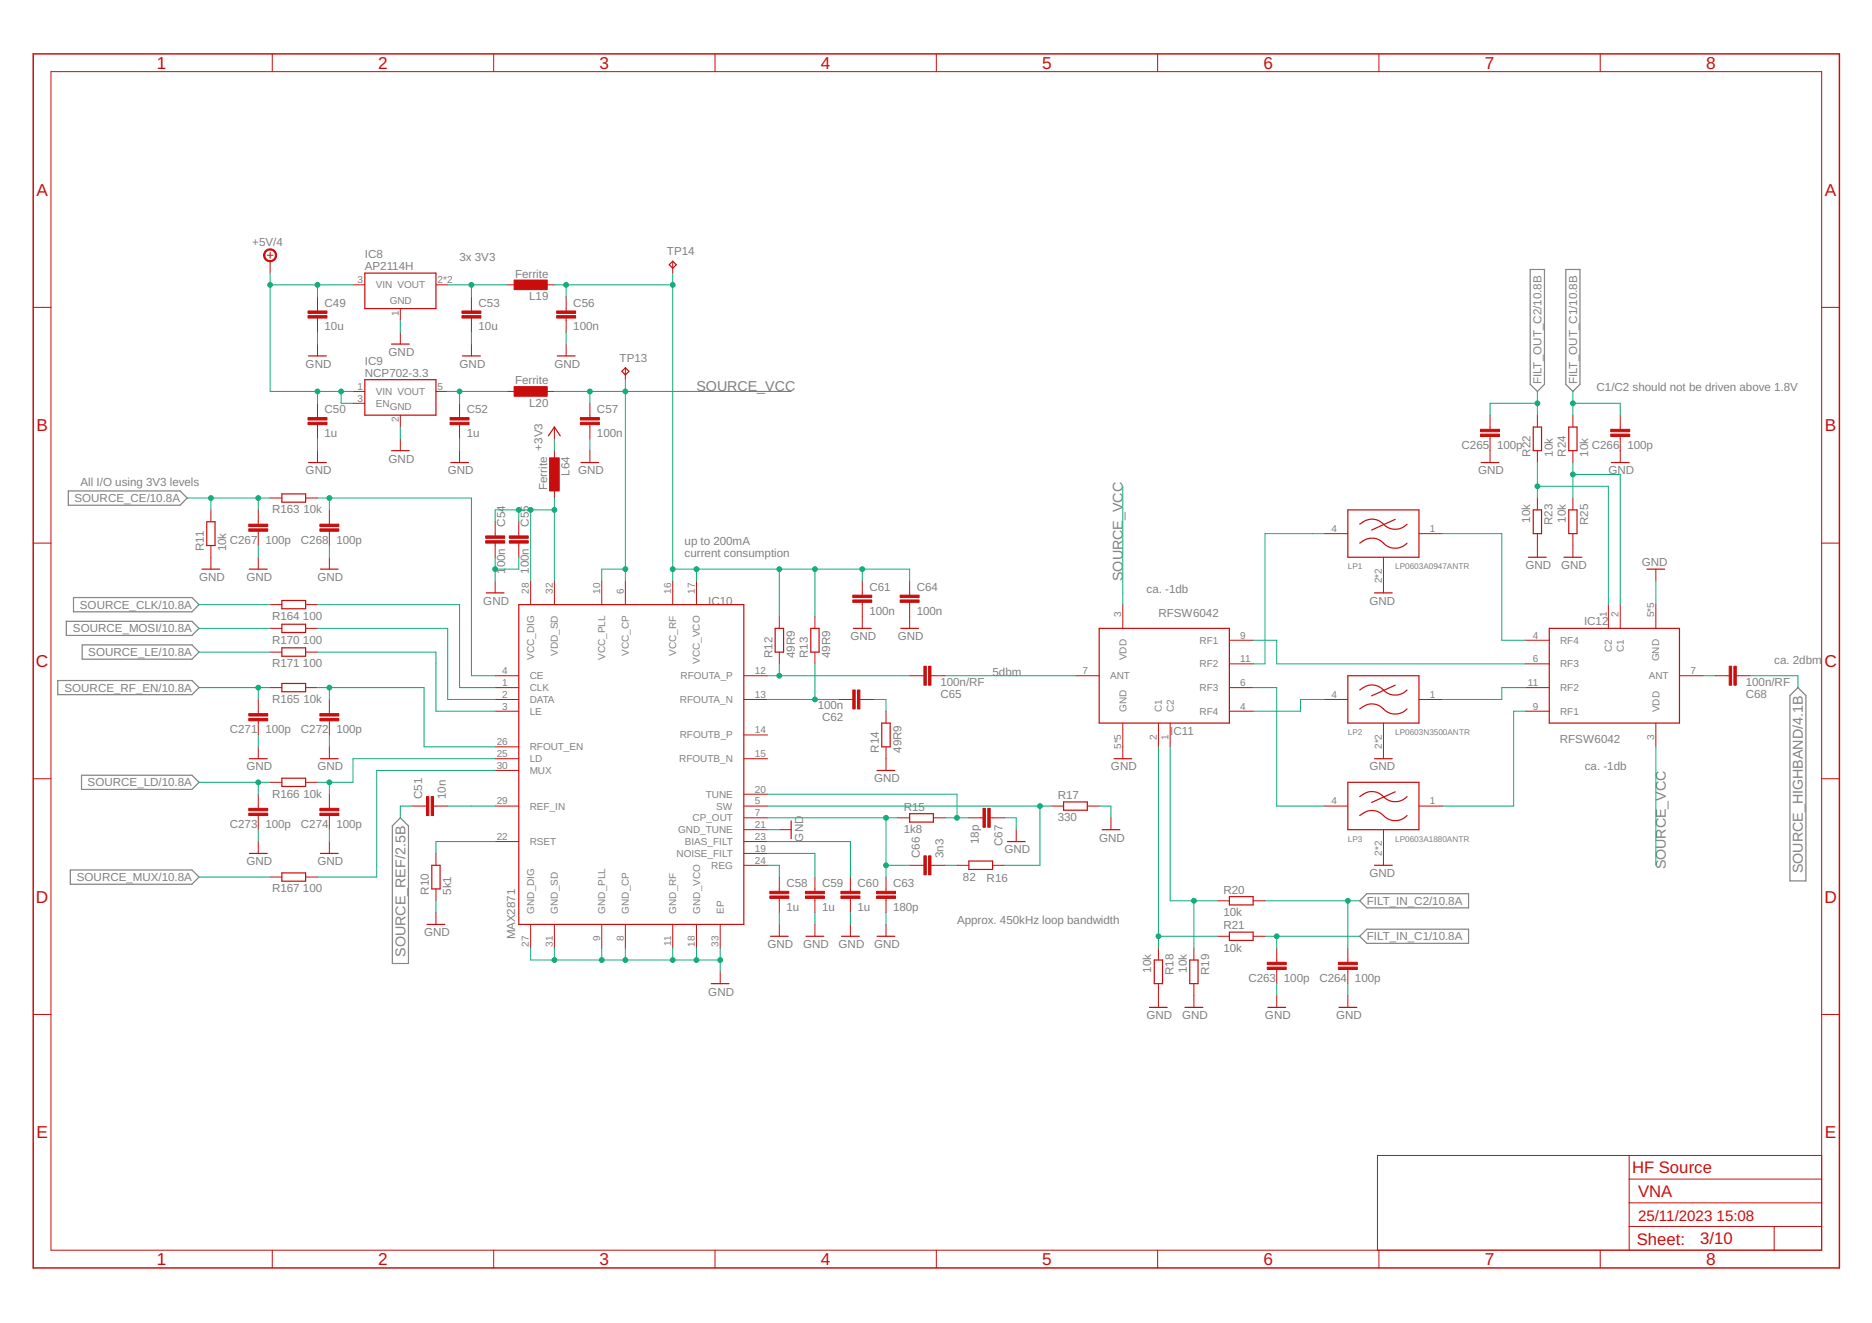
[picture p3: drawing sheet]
<svg xmlns="http://www.w3.org/2000/svg" width="297mm" height="210mm" viewBox="0 0 297 210" stroke-linecap="round" stroke-linejoin="round" font-family="sans-serif">
<g fill="none" stroke="#808080" stroke-width=".19">
<path d="M242.8 42.8h2.3v18.2l-1.2 1.1-1.1-1.1zM248.5 42.8h2.2v18.2l-1.1 1.1-1.1-1.1zM10.8 77.9h17.8l1.1 1.1-1.1 1.2h-17.8zM10.5 98.6h20l1.1 1.1-1.1 1.1h-20zM11.7 94.8h18.8l1.1 1.1-1.1 1.2h-18.8zM9.2 108h21.3l1.1 1.1-1.1 1.1h-21.3zM13 102.3h17.5l1.1 1.2-1.1 1.1h-17.5zM285.3 109.1l1.3 1.3v29.4h-2.6v-29.4zM11.2 138h19.3l1.1 1.1-1.1 1.2h-19.3zM12.9 123h17.6l1.1 1.1-1.1 1.1h-17.6zM63.5 129.8l1.3 1.2v21.9h-2.5v-21.9zM215.8 142.9l1.1-1.1h16.1v2.2h-16.1z"/>
<path d="M215.8 148.5l1.1-1.1h16.1v2.3h-16.1z"/>
</g>
<g fill="none" stroke="#c90d0c" stroke-width=".16">
<path d="M8.1 11.4h281v187h-281zM43.2 8.6v2.8M78.3 8.6v2.8M113.5 8.6v2.8M148.6 8.6v2.8M183.7 8.6v2.8M218.8 8.6v2.8M253.9 8.6v2.8M5.3 48.8h2.8M42.4 40.5h.9M42.9 40v1M42.9 41.4v1.9"/>
<path d="M50.4 47.1v2.2M50.4 50.5v2.2M50.4 54.6v1.9M56 45.2h1.9M63.5 49v1.8M63.5 52.7v1.9M69.2 45.2h1.8M74.8 47.1v2.2M74.8 50.5v2.2M74.8 54.6v1.9M80.4 45.2h1.9M86.1 45.2h1.9"/>
<path d="M89.8 47.1v2.2M89.8 50.5v2.2M89.8 54.6v1.9M99.2 58.4v1.8M106.7 41.4v1.9M289.1 48.8h2.8M42.9 79h1.8M48.5 79h1.9M50.4 64v2.3M50.4 67.4v2.2M50.4 71.5v1.9M56 64h1.9"/>
<path d="M56 62.1h1.9M63.5 65.9v1.9M63.5 69.6v1.9M69.2 62.1h1.8M72.9 64v2.3M72.9 67.4v2.2M72.9 71.5v1.9M80.4 62.1h1.9M86.1 62.1h1.9M88 67.8v1.8M88 71.5v1.9M88 77.2v1.8"/>
<path d="M93.6 64v2.3M93.6 67.4v2.2M93.6 71.5v1.9M236.4 65.9v2.2M236.4 69.3v4.1M243.9 65.9v1.9M243.9 71.5v1.9M243.9 79v1.9M249.6 65.9v1.9M249.6 71.5v1.9M249.6 79v1.9M257.1 65.9v2.2"/>
<path d="M257.1 69.3v4.1M5.3 86.2h2.8M33.5 80.9v1.9M33.5 86.6v3.7M41 80.9v2.3M41 84.3v2.3M41 88.4v1.9M42.9 95.9h1.8M42.9 99.7h1.8M48.5 95.9h1.9M48.5 99.7h1.9M52.3 80.9v2.3"/>
<path d="M52.3 84.3v2.3M52.3 88.4v1.9M78.6 82.8v2.2M78.6 86.2v2.2M78.6 92.2v1.9M82.3 82.8v2.2M82.3 86.2v2.2M84.2 92.2v3.7M88 92.2v3.7M95.5 92.2v3.7M99.2 92.2v3.7M106.7 92.2v3.7"/>
<path d="M110.5 92.2v3.7M123.7 97.8v1.9M129.3 97.8v1.9M136.8 92.2v2.2M136.8 95.6v4.1M144.3 92.2v2.2M144.3 95.6v4.1M178.2 95.9v3.8M210.1 84.7h3.8M219.5 88.4v5.7M225.1 84.7h3.8M243.9 84.7v3.7"/>
<path d="M249.6 84.7v3.7M255.2 95.9v3.8M257.1 95.9v3.8M262.7 90.3v1.9M262.7 95.9v3.8M289.1 86.2h2.8M41 111v2.2M41 114.3v2.3M41 118.5v1.9M42.9 109.1h1.8M42.9 103.5h1.8M48.5 109.1h1.9"/>
<path d="M48.5 103.5h1.9M52.3 111v2.2M52.3 114.3v2.3M52.3 118.5v1.9M78.6 107.2h3.7M78.6 109.1h3.7M78.6 111h3.7M78.6 112.8h3.7M78.6 118.5h3.7M118 107.2h3.8M118 111h3.8M118 116.6h3.8"/>
<path d="M123.7 103.5v1.8M129.3 103.5v1.8M133.1 111h2.2M136.4 111h2.3M140.6 112.8v1.9M140.6 118.5v3.7M144.3 107.2h2.3M147.7 107.2h2.3M170.6 107.2h3.8M178.2 114.7v5.7M183.8 114.7v3.8M185.7 114.7v3.8"/>
<path d="M195.1 109.1h3.7M195.1 112.8h3.7M195.1 101.6h3.7M195.1 105.3h3.7M210.1 111h3.8M219.5 114.7v5.7M225.1 111h3.8M242.1 109.1h3.7M242.1 112.8h3.7M242.1 101.6h3.7M242.1 105.3h3.7M262.7 114.7v3.8"/>
<path d="M266.5 107.2h3.8M272.1 107.2h2.3M275.5 107.2h2.3M5.3 123.5h2.8M41 126v2.2M41 129.4v2.2M41 133.5v1.9M42.9 124.1h1.8M42.9 139.1h1.8M48.5 124.1h1.9M48.5 139.1h1.9M52.3 126v2.2"/>
<path d="M52.3 129.4v2.2M52.3 133.5v1.9M65.4 127.9h2.3M68.8 127.9h2.2M69.2 135.4v1.9M78.6 133.5h3.7M78.6 120.4h3.7M78.6 122.2h3.7M78.6 127.9h3.7M118 133.5h3.8M118 129.8h3.8M118 131.6h3.8"/>
<path d="M118 120.4h3.8M118 135.4h3.8M118 127.9h3.8M118 137.3h3.8M118 126h3.8M123.7 131.6h1.8M123.7 139.1v2.3M129.3 139.1v2.3M134.9 139.1v2.3M140.6 139.1v2.3M142.5 129.8h1.8M144.3 137.3h2.3"/>
<path d="M147.7 137.3h2.3M148.1 129.8h1.9M151.8 137.3h1.9M153.7 129.8h2.3M157.1 129.8h2.3M157.5 137.3h1.9M161.2 131.6v1.9M166.9 127.9h1.9M172.5 127.9h1.9M176.3 129.8v1.8M210.1 127.9h3.8M219.5 131.6v5.7"/>
<path d="M225.1 127.9h3.8M289.1 123.5h2.8M69.2 141v1.9M69.2 144.8v1.9M84.2 146.7v3.7M88 146.7v3.7M95.5 146.7v3.7M99.2 146.7v3.7M106.7 146.7v3.7M110.5 146.7v3.7M114.3 146.7v3.7M114.3 154.2v1.9"/>
<path d="M123.7 142.5v2.3M123.7 146.7v1.8M129.3 142.5v2.3M129.3 146.7v1.8M134.9 142.5v2.3M134.9 146.7v1.8M140.6 142.5v2.3M140.6 146.7v1.8M183.8 150.4v1.9M183.8 156.1v3.7M189.4 150.4v1.9M189.4 156.1v3.7"/>
<path d="M193.2 148.5h1.9M193.2 142.9h1.9M198.8 148.5h1.9M198.8 142.9h1.9M202.6 150.4v2.3M202.6 153.8v2.3M202.6 157.9v1.9M213.9 150.4v2.3M213.9 153.8v2.3M213.9 157.9v1.9M5.3 161h2.8M289.1 161h2.8"/>
<path d="M43.2 198.4v2.8M78.3 198.4v2.8M113.5 198.4v2.8M148.6 198.4v2.8M183.7 198.4v2.8M218.8 198.4v2.8M253.9 198.4v2.8M258.5 194.6h30.6M258.5 183.3v15.1M258.5 190.8h30.6M258.5 187.1h30.6M281.5 194.6v3.8"/>
<path d="M289.1 183.3h-70.5v15.1"/>
</g>
<path d="M5.3 8.6h286.6v192.6h-286.6z" fill="none" stroke="#c90d0c" stroke-width=".23"/>
<g fill="none" stroke="#c90d0c" stroke-width=".19">
<path d="M49 56.5h2.8M57.9 43.3h11.3v5.7h-11.3zM62.1 54.6h2.8M73.4 56.5h2.8M88.4 56.5h2.8M98.7 58.9l.5-.5 .6 .5-.6 .6zM106.7 41.4l.6 .6-.6 .6-.5-.6zM44.7 78.4h3.8v1.3h-3.8zM49 73.4h2.8M57.9 60.2h11.3v5.7h-11.3zM62.1 71.5h2.8M71.5 73.4h2.8"/>
<path d="M87 69.2l1-1.4 .9 1.4M92.2 73.4h2.8M235 73.4h2.8M243.3 67.8h1.3v3.7h-1.3zM248.9 67.8h1.3v3.7h-1.3zM255.7 73.4h2.8M32 90.3h2.9M32.8 82.8h1.3v3.8h-1.3zM39.6 90.3h2.8M44.7 95.3h3.8v1.3h-3.8zM44.7 99h3.8v1.4h-3.8zM50.8 90.3h2.9"/>
<path d="M77.2 94.1h2.8M82.3 95.9h35.7v50.8h-35.7zM123 99.7h1.3v3.8h-1.3zM128.7 99.7h1.3v3.8h-1.3zM135.4 99.7h2.8M142.9 99.7h2.9M174.4 99.7h20.7v15h-20.7zM213.9 80.9h11.2v7.5h-11.2zM215.8 83.2a2.69 2.69 0 0 1 4 .2 2.6 2.6 0 0 0 3.5-.2M215.8 86.2a2.69 2.69 0 0 1 4 .2 2.6 2.6 0 0 0 3.5-.2M218.1 94.1h2.8M221.4 82.4l-3.8 1.7"/>
<path d="M242.5 88.4h2.8M243.3 80.9h1.3v3.8h-1.3zM245.8 99.7h20.7v15h-20.7zM248.2 88.4h2.8M248.9 80.9h1.3v3.8h-1.3zM261.3 90.3h2.8M44.7 102.8h3.8v1.3h-3.8zM44.7 108.4h3.8v1.3h-3.8zM139.9 114.7h1.3v3.8h-1.3zM213.9 107.2h11.2v7.5h-11.2zM215.8 109.5a2.69 2.69 0 0 1 4 .2 2.6 2.6 0 0 0 3.5-.2M215.8 112.5a2.69 2.69 0 0 1 4 .3 2.6 2.6 0 0 0 3.5-.3"/>
<path d="M221.4 108.7l-3.8 1.7M39.6 120.4h2.8M39.6 135.4h2.8M44.7 123.5h3.8v1.3h-3.8zM44.7 138.5h3.8v1.3h-3.8zM50.8 120.4h2.9M50.8 135.4h2.9M68.5 137.3h1.3v3.7h-1.3zM125.5 130.2v2.9M139.2 122.2h2.8M144.3 129.1h3.8v1.3h-3.8zM153.7 136.6h3.8v1.3h-3.8z"/>
<path d="M159.9 133.5h2.8M168.8 127.2h3.7v1.3h-3.7zM174.9 131.6h2.8M176.8 120.4h2.8M213.9 124.1h11.2v7.5h-11.2zM215.8 126.4a2.69 2.69 0 0 1 4 .3 2.6 2.6 0 0 0 3.5-.3M215.8 129.4a2.69 2.69 0 0 1 4 .3 2.6 2.6 0 0 0 3.5-.3M218.1 137.3h2.8M218.1 120.4h2.8M221.4 125.6l-3.8 1.7M67.8 146.7h2.8M112.9 156.1h2.8"/>
<path d="M122.3 148.5h2.8M127.9 148.5h2.8M133.5 148.5h2.9M139.2 148.5h2.8M182.4 159.8h2.8M183.2 152.3h1.3v3.8h-1.3zM188 159.8h2.9M188.8 152.3h1.3v3.8h-1.3zM195.1 142.3h3.7v1.3h-3.7zM195.1 147.9h3.7v1.3h-3.7zM201.2 159.8h2.8M212.5 159.8h2.8"/>
</g>
<g fill="#c90d0c" stroke="#c90d0c" stroke-width=".16">
<path d="M122.2 142.2h3v.3h-3z"/>
<path d="M122.2 141.4h3v.4h-3z"/>
<path d="M127.8 142.2h3v.3h-3z"/>
<path d="M127.8 141.4h3v.4h-3z"/>
<path d="M133.4 142.2h3v.3h-3z"/>
<path d="M133.4 141.4h3v.4h-3z"/>
<path d="M139.1 142.2h3v.3h-3z"/>
<path d="M139.1 141.4h3v.4h-3z"/>
<path d="M156 128.2h.4v3.1h-.4z"/>
<path d="M156.7 128.2h.4v3.1h-.4z"/>
<path d="M147.3 135.8h.4v3h-.4z"/>
<path d="M146.6 135.8h.4v3h-.4z"/>
<path d="M77.1 85.8h3v.4h-3z"/>
<path d="M77.1 85h3v.4h-3z"/>
<path d="M48.9 67h3v.4h-3z"/>
<path d="M48.9 66.3h3v.3h-3z"/>
<path d="M71.4 67h3v.4h-3z"/>
<path d="M71.4 66.3h3v.3h-3z"/>
<path d="M48.9 50.1h3v.4h-3z"/>
<path d="M48.9 49.3h3v.4h-3z"/>
<path d="M73.3 50.1h3v.4h-3z"/>
<path d="M73.3 49.3h3v.4h-3z"/>
<path d="M80.8 85.8h3v.4h-3z"/>
<path d="M80.8 85h3v.4h-3z"/>
<path d="M92.1 67h3v.4h-3z"/>
<path d="M92.1 66.3h3v.3h-3z"/>
<path d="M88.3 50.1h3v.4h-3z"/>
<path d="M88.3 49.3h3v.4h-3z"/>
<path d="M68.4 126.4h.4v3h-.4z"/>
<path d="M67.7 126.4h.4v3h-.4z"/>
<path d="M135.3 109.5h.4v3h-.4z"/>
<path d="M136.1 109.5h.3v3h-.3z"/>
<path d="M147.3 105.7h.4v3h-.4z"/>
<path d="M146.6 105.7h.4v3h-.4z"/>
<path d="M81.6 44.4h5.2v1.6h-5.2z"/>
<path d="M81.6 61.3h5.2v1.6h-5.2z"/>
<path d="M275.1 105.7h.4v3h-.4z"/>
<path d="M274.4 105.7h.4v3h-.4z"/>
<path d="M135.3 95.2h3v.4h-3z"/>
<path d="M135.3 94.4h3v.4h-3z"/>
<path d="M142.8 95.2h3v.4h-3z"/>
<path d="M142.8 94.4h3v.4h-3z"/>
<path d="M201.1 153.4h3v.4h-3z"/>
<path d="M201.1 152.7h3v.4h-3z"/>
<path d="M212.4 153.4h3v.4h-3z"/>
<path d="M212.4 152.7h3v.4h-3z"/>
<path d="M234.9 68.9h3v.4h-3z"/>
<path d="M234.9 68.1h3v.4h-3z"/>
<path d="M255.6 68.9h3v.4h-3z"/>
<path d="M255.6 68.1h3v.4h-3z"/>
<path d="M39.5 83.9h3v.4h-3z"/>
<path d="M39.5 83.2h3v.3h-3z"/>
<path d="M50.8 83.9h3v.4h-3z"/>
<path d="M50.8 83.2h3v.3h-3z"/>
<path d="M39.5 114h3v.4h-3z"/>
<path d="M39.5 113.2h3v.4h-3z"/>
<path d="M50.8 114h3v.4h-3z"/>
<path d="M50.8 113.2h3v.4h-3z"/>
<path d="M39.5 129h3v.4h-3z"/>
<path d="M39.5 128.2h3v.4h-3z"/>
<path d="M50.8 129h3v.4h-3z"/>
<path d="M50.8 128.2h3v.4h-3z"/>
<path d="M87.2 72.6h1.5v5.3h-1.5z"/>
</g>
<path d="M42.2 39.7a1.04 1.04 0 0 1 1.6 .3 1.04 1.04 0 0 1-.7 1.5 1.04 1.04 0 0 1-1.3-1h.2a.84 .84 0 0 1 1.2-.8 .84 .84 0 0 1 .2 1.4 .84 .84 0 0 1-1.3-.4l-.1-.2h-.2l.2-.6z" fill-rule="evenodd" fill="#c90d0c" stroke="#c90d0c" stroke-width=".16"/>
<g fill="none" stroke="#0dab76" stroke-width=".16">
<path d="M42.9 45.2h13.1M42.9 43.3v18.8h13.1M50.4 45.2v1.9M50.4 52.7v1.9M63.5 50.8v1.9M71 45.2h9.4M74.8 45.2v1.9M74.8 52.7v1.9M88 45.2h18.7M89.8 45.2v1.9M89.8 52.7v1.9M106.7 43.3v48.9"/>
<path d="M29.7 79h13.2M33.5 79v1.9M41 79v1.9M50.4 62.1v1.9M50.4 69.6v1.9M50.4 79h24.4v28.2h3.8M52.3 79v1.9M54.1 62.1v1.9h1.9M63.5 67.8v1.8M71 62.1h9.4M72.9 62.1v1.9M72.9 69.6v1.9"/>
<path d="M88 69.6v1.9M88 79v13.2M88 62.1h37.5M93.6 62.1v1.9M93.6 69.6v1.9M99.2 60.2v32M178.2 77.2v18.7M243.9 64h-7.5v1.9M243.9 62.1v3.8M243.9 73.4v5.6M243.9 77.2h11.3v18.7M249.6 64h7.5v1.9"/>
<path d="M249.6 62.1v3.8M249.6 73.4v5.6M249.6 75.3h7.5v20.6M31.6 95.9h11.3M31.6 99.7h11.3M41 86.6v1.8M50.4 95.9h22.5v13.2h5.7M50.4 99.7h20.6v11.3h7.6M52.3 86.6v1.8M78.6 88.4v3.8M82.3 88.4v1.9h-3.7M82.3 80.9v1.9"/>
<path d="M84.2 80.9v11.3M88 80.9h-9.4v1.9M99.2 90.3h-3.7v1.9M106.7 90.3h37.6v1.9M110.5 90.3v1.9M123.7 90.3v7.5M129.3 90.3v7.5M136.8 90.3v1.9M210.1 84.7h-9.4v20.6h-1.9M228.9 84.7h9.4v16.9h3.8M262.7 92.2v3.7M31.6 109.1h11.3"/>
<path d="M31.6 103.5h11.3M41 109.1v1.9M41 116.6v1.9M50.4 103.5h18.8v9.3h9.4M50.4 109.1h16.9v9.4h11.3M52.3 109.1v1.9M52.3 116.6v1.9M121.8 107.2h22.5M121.8 111h11.3M123.7 105.3v1.9M129.3 105.3v5.7M138.7 111h1.9v1.8"/>
<path d="M150 107.2h20.6M183.8 118.5v31.9M185.7 118.5v24.4h7.5M198.8 109.1h3.8v18.8h7.5M198.8 101.6h3.8v3.7h39.5M210.1 111h-3.7v1.8h-7.6M242.1 112.8h-1.9v15.1h-11.3M242.1 109.1h-3.8v1.9h-9.4M262.7 118.5v18.8M270.3 107.2h1.8M277.8 107.2h7.5v1.9M31.6 124.1h11.3"/>
<path d="M31.6 139.1h11.3M41 124.1v1.9M41 131.6v1.9M52.3 124.1v1.9M52.3 131.6v1.9M65.4 127.9h-1.9v1.9M71 127.9h7.6M78.6 133.5h-9.4v1.9M78.6 120.4h-22.6v3.7h-5.6M78.6 122.2h-18.8v16.9h-9.4M121.8 137.3h1.9v1.8M121.8 135.4h7.5v3.7"/>
<path d="M121.8 133.5h13.1v5.6M121.8 131.6h1.9M121.8 129.8h20.7M121.8 127.9h45.1M121.8 126h30v3.8M140.6 129.8v9.3M140.6 137.3h3.7M150 129.8h3.7M150 137.3h1.8M159.4 129.8h1.8v1.8M165 127.9v9.4h-5.6M174.4 127.9h1.9v1.9"/>
<path d="M69.2 142.9v1.9M84.2 150.4v1.9h30.1M88 150.4v1.9M95.5 150.4v1.9M99.2 150.4v1.9M106.7 150.4v1.9M110.5 150.4v1.9M114.3 150.4v3.8M123.7 144.8v1.9M129.3 144.8v1.9M134.9 144.8v1.9M140.6 144.8v1.9"/>
<path d="M183.8 148.5h9.4M189.4 142.9v7.5M200.7 148.5h15.1M200.7 142.9h15.1M202.6 148.5v1.9M202.6 156.1v1.8M213.9 142.9v7.5M213.9 156.1v1.8"/>
</g>
<g fill="#0dab76" stroke="#0dab76" stroke-width=".16">
<circle cx="114.3" cy="152.3" r=".38"/>
<circle cx="110.5" cy="152.3" r=".38"/>
<circle cx="106.7" cy="152.3" r=".38"/>
<circle cx="99.2" cy="152.3" r=".38"/>
<circle cx="95.5" cy="152.3" r=".38"/>
<circle cx="88" cy="152.3" r=".38"/>
<circle cx="78.6" cy="90.3" r=".38"/>
<circle cx="151.8" cy="129.8" r=".38"/>
<circle cx="140.6" cy="129.8" r=".38"/>
<circle cx="140.6" cy="137.3" r=".38"/>
<circle cx="165" cy="127.9" r=".38"/>
<circle cx="106.7" cy="90.3" r=".38"/>
<circle cx="89.8" cy="45.2" r=".38"/>
<circle cx="110.5" cy="90.3" r=".38"/>
<circle cx="123.7" cy="90.3" r=".38"/>
<circle cx="106.7" cy="45.2" r=".38"/>
<circle cx="129.3" cy="90.3" r=".38"/>
<circle cx="136.8" cy="90.3" r=".38"/>
<circle cx="93.6" cy="62.1" r=".38"/>
<circle cx="99.2" cy="90.3" r=".38"/>
<circle cx="99.2" cy="62.1" r=".38"/>
<circle cx="123.7" cy="107.2" r=".38"/>
<circle cx="129.3" cy="111" r=".38"/>
<circle cx="74.8" cy="45.2" r=".38"/>
<circle cx="72.9" cy="62.1" r=".38"/>
<circle cx="41" cy="79" r=".38"/>
<circle cx="33.5" cy="79" r=".38"/>
<circle cx="54.1" cy="62.1" r=".38"/>
<circle cx="50.4" cy="62.1" r=".38"/>
<circle cx="50.4" cy="45.2" r=".38"/>
<circle cx="42.9" cy="45.2" r=".38"/>
<circle cx="183.8" cy="148.5" r=".38"/>
<circle cx="189.4" cy="142.9" r=".38"/>
<circle cx="213.9" cy="142.9" r=".38"/>
<circle cx="202.6" cy="148.5" r=".38"/>
<circle cx="243.9" cy="77.2" r=".38"/>
<circle cx="249.6" cy="75.3" r=".38"/>
<circle cx="243.9" cy="64" r=".38"/>
<circle cx="249.6" cy="64" r=".38"/>
<circle cx="41" cy="109.1" r=".38"/>
<circle cx="52.3" cy="109.1" r=".38"/>
<circle cx="41" cy="124.1" r=".38"/>
<circle cx="52.3" cy="124.1" r=".38"/>
<circle cx="52.3" cy="79" r=".38"/>
<circle cx="84.2" cy="80.9" r=".38"/>
<circle cx="82.3" cy="80.9" r=".38"/>
<circle cx="88" cy="80.9" r=".38"/>
</g>
<g font-size="2.7" fill="#c90d0c">
<text x="24.9" y="10.9">1</text>
<text x="60" y="10.9">2</text>
<text x="95.1" y="10.9">3</text>
<text x="130.2" y="10.9">4</text>
<text x="165.4" y="10.9">5</text>
<text x="200.5" y="10.9">6</text>
<text x="235.6" y="10.9">7</text>
<text x="270.7" y="10.9">8</text>
<text x="5.8" y="31">A</text>
<text x="289.5" y="31">A</text>
<text x="5.8" y="68.4">B</text>
<text x="289.5" y="68.4">B</text>
<text x="5.7" y="105.8">C</text>
<text x="289.5" y="105.8">C</text>
<text x="5.7" y="143.2">D</text>
<text x="289.5" y="143.2">D</text>
<text x="5.8" y="180.6">E</text>
<text x="289.5" y="180.6">E</text>
<text x="24.9" y="200.7">1</text>
<text x="60" y="200.7">2</text>
<text x="95.1" y="200.7">3</text>
<text x="130.2" y="200.7">4</text>
<text x="165.4" y="200.7">5</text>
<text x="200.5" y="200.7">6</text>
<text x="235.6" y="200.7">7</text>
<text x="270.7" y="200.7">8</text>
</g>
<g font-size="2.6" fill="#c90d0c">
<text x="259" y="186.1">HF Source</text>
<text x="259.9" y="189.9">VNA</text>
<text x="259.7" y="197.5">Sheet:</text>
<text x="269.8" y="197.4">3/10</text>
</g>
<g font-size="2.4" fill="#c90d0c">
<text x="259.9" y="193.7">25/11/2023</text>
<text x="272.4" y="193.7">15:08</text>
</g>
<g font-size="2.3" fill="#808080">
<text x="110.5" y="62.1">SOURCE_VCC</text>
<text x="178.2" y="92.2" transform="rotate(-90 178.2 92.2)">SOURCE_VCC</text>
<text x="264.3" y="137.9" transform="rotate(-90 264.3 137.9)">SOURCE_VCC</text>
<text x="286.1" y="138.5" transform="rotate(-90 286.1 138.5)">SOURCE_HIGHBAND/4.1B</text>
<text x="64.3" y="151.8" transform="rotate(-90 64.3 151.8)">SOURCE_REF/2.5B</text>
</g>
<g font-size="1.8" fill="#808080">
<text x="40" y="39.1">+5V/4</text>
<text x="57.9" y="41">IC8</text>
<text x="72.9" y="41.4">3x 3V3</text>
<text x="105.8" y="40.5">TP14</text>
<text x="57.9" y="42.9">AP2114H</text>
<text x="81.7" y="44.1">Ferrite</text>
<text x="84" y="47.6">L19</text>
<text x="51.5" y="52.4">10u</text>
<text x="51.5" y="48.7">C49</text>
<text x="75.9" y="52.4">10u</text>
<text x="75.9" y="48.7">C53</text>
<text x="91" y="52.4">100n</text>
<text x="91" y="48.7">C56</text>
<text x="48.5" y="58.4">GND</text>
<text x="57.9" y="59.8">NCP702-3.3</text>
<text x="57.9" y="57.9">IC9</text>
<text x="61.6" y="56.5">GND</text>
<text x="72.9" y="58.4">GND</text>
<text x="88" y="58.4">GND</text>
<text x="98.3" y="57.4">TP13</text>
<text x="51.5" y="65.6">C50</text>
<text x="74.1" y="65.6">C52</text>
<text x="81.7" y="61">Ferrite</text>
<text x="84" y="64.5">L20</text>
<text x="94.7" y="65.6">C57</text>
<text x="244.6" y="61" transform="rotate(-90 244.6 61)">FILT_OUT_C2/10.8B</text>
<text x="250.2" y="61" transform="rotate(-90 250.2 61)">FILT_OUT_C1/10.8B</text>
<text x="253.3" y="62.1">C1/C2 should not be driven above 1.8V</text>
<text x="51.5" y="69.3">1u</text>
<text x="74.1" y="69.3">1u</text>
<text x="86.1" y="71.5" transform="rotate(-90 86.1 71.5)">+3V3</text>
<text x="94.7" y="69.3">100n</text>
<text x="231.9" y="71.2">C265</text>
<text x="237.6" y="71.2">100p</text>
<text x="252.6" y="71.2">C266</text>
<text x="258.2" y="71.2">100p</text>
<text x="12.8" y="77.1">All I/O using 3V3 levels</text>
<text x="48.5" y="75.3">GND</text>
<text x="61.6" y="73.4">GND</text>
<text x="71" y="75.3">GND</text>
<text x="86.8" y="77.7" transform="rotate(-90 86.8 77.7)">Ferrite</text>
<text x="90.4" y="75.5" transform="rotate(-90 90.4 75.5)">L64</text>
<text x="91.7" y="75.3">GND</text>
<text x="234.5" y="75.3">GND</text>
<text x="242.8" y="72.4" transform="rotate(-90 242.8 72.4)">R22</text>
<text x="246.4" y="72.4" transform="rotate(-90 246.4 72.4)">10k</text>
<text x="248.5" y="72.4" transform="rotate(-90 248.5 72.4)">R24</text>
<text x="252" y="72.4" transform="rotate(-90 252 72.4)">10k</text>
<text x="255.2" y="75.3">GND</text>
<text x="11.8" y="79.7">SOURCE_CE/10.8A</text>
<text x="43.2" y="81.4">R163</text>
<text x="48.2" y="81.5">10k</text>
<text x="80.2" y="83.5" transform="rotate(-90 80.2 83.5)">C54</text>
<text x="83.9" y="83.5" transform="rotate(-90 83.9 83.5)">C55</text>
<text x="242.8" y="82.9" transform="rotate(-90 242.8 82.9)">10k</text>
<text x="246.4" y="83.3" transform="rotate(-90 246.4 83.3)">R23</text>
<text x="248.4" y="82.9" transform="rotate(-90 248.4 82.9)">10k</text>
<text x="252" y="83.3" transform="rotate(-90 252 83.3)">R25</text>
<text x="32.4" y="87.5" transform="rotate(-90 32.4 87.5)">R11</text>
<text x="35.9" y="87.5" transform="rotate(-90 35.9 87.5)">10k</text>
<text x="36.5" y="86.3">C267</text>
<text x="42.1" y="86.3">100p</text>
<text x="47.7" y="86.3">C268</text>
<text x="53.4" y="86.3">100p</text>
<text x="108.6" y="86.5">up to 200mA</text>
<text x="108.6" y="88.4">current consumption</text>
<text x="260.5" y="89.7">GND</text>
<text x="31.6" y="92.2">GND</text>
<text x="39.1" y="92.2">GND</text>
<text x="50.4" y="92.2">GND</text>
<text x="76.7" y="95.9">GND</text>
<text x="80.2" y="91.1" transform="rotate(-90 80.2 91.1)">1</text>
<text x="80.2" y="90" transform="rotate(-90 80.2 90)">00n</text>
<text x="83.9" y="91.1" transform="rotate(-90 83.9 91.1)">100n</text>
<text x="112.4" y="95.9">IC10</text>
<text x="137.9" y="93.8">C61</text>
<text x="145.5" y="93.8">C64</text>
<text x="181.9" y="94.1">ca. -1db</text>
<text x="217.3" y="95.9">GND</text>
<text x="242.1" y="90.3">GND</text>
<text x="247.7" y="90.3">GND</text>
<text x="11.6" y="100.3">SOURCE_MOSI/10.8A</text>
<text x="12.7" y="96.6">SOURCE_CLK/10.8A</text>
<text x="43.2" y="98.4">R164</text>
<text x="48.1" y="98.4">100</text>
<text x="134.9" y="101.6">GND</text>
<text x="137.9" y="97.5">100n</text>
<text x="142.5" y="101.6">GND</text>
<text x="145.5" y="97.5">100n</text>
<text x="183.8" y="97.8">RFSW6042</text>
<text x="251.3" y="99.1">IC12</text>
<text x="14" y="104.1">SOURCE_LE/10.8A</text>
<text x="43.2" y="102.1">R170</text>
<text x="43.2" y="105.9">R171</text>
<text x="48.1" y="102.1">100</text>
<text x="48.1" y="105.9">100</text>
<text x="122.6" y="104.4" transform="rotate(-90 122.6 104.4)">R12</text>
<text x="126.1" y="104.4" transform="rotate(-90 126.1 104.4)">49R9</text>
<text x="128.2" y="104.4" transform="rotate(-90 128.2 104.4)">R13</text>
<text x="131.7" y="104.4" transform="rotate(-90 131.7 104.4)">49R9</text>
<text x="157.5" y="107.2">5dbm</text>
<text x="281.5" y="105.3">ca. 2dbm</text>
<text x="10.2" y="109.7">SOURCE_RF_EN/10.8A</text>
<text x="43.2" y="111.5">R165</text>
<text x="48.2" y="111.5">10k</text>
<text x="129.7" y="112.6">100n</text>
<text x="149.2" y="108.8">100n/RF</text>
<text x="149.2" y="110.7">C65</text>
<text x="277" y="108.8">100n/RF</text>
<text x="277" y="110.7">C68</text>
<text x="36.5" y="116.3">C271</text>
<text x="42.1" y="116.3">100p</text>
<text x="47.7" y="116.3">C272</text>
<text x="53.4" y="116.3">100p</text>
<text x="130.4" y="114.4">C62</text>
<text x="139.5" y="119.4" transform="rotate(-90 139.5 119.4)">R14</text>
<text x="143" y="119.4" transform="rotate(-90 143 119.4)">49R9</text>
<text x="185.7" y="116.6">I</text>
<text x="186.2" y="116.6">C11</text>
<text x="247.5" y="117.9">RFSW6042</text>
<text x="13.9" y="124.8">SOURCE_LD/10.8A</text>
<text x="39.1" y="122.2">GND</text>
<text x="50.4" y="122.2">GND</text>
<text x="138.7" y="124.1">GND</text>
<text x="176.3" y="122.2">GND</text>
<text x="217.3" y="122.2">GND</text>
<text x="251.5" y="122.2">ca. -1db</text>
<text x="36.5" y="131.4">C273</text>
<text x="42.1" y="131.4">100p</text>
<text x="43.2" y="126.5">R166</text>
<text x="47.7" y="131.4">C274</text>
<text x="48.2" y="126.6">10k</text>
<text x="53.4" y="131.4">100p</text>
<text x="67" y="126.8" transform="rotate(-90 67 126.8)">C51</text>
<text x="70.8" y="126.8" transform="rotate(-90 70.8 126.8)">10n</text>
<text x="143.4" y="128.7">R15</text>
<text x="167.8" y="130.3">330</text>
<text x="167.8" y="126.8">R17</text>
<text x="39.1" y="137.3">GND</text>
<text x="50.4" y="137.3">GND</text>
<text x="127.4" y="133.5" transform="rotate(-90 127.4 133.5)">GND</text>
<text x="143.4" y="132.2">1k8</text>
<text x="145.9" y="136.1" transform="rotate(-90 145.9 136.1)">C66</text>
<text x="149.7" y="136.1" transform="rotate(-90 149.7 136.1)">3n3</text>
<text x="155.3" y="133.9" transform="rotate(-90 155.3 133.9)">18p</text>
<text x="159.1" y="134.3" transform="rotate(-90 159.1 134.3)">C67</text>
<text x="159.4" y="135.4">GND</text>
<text x="174.4" y="133.5">GND</text>
<text x="12.2" y="139.8">SOURCE_MUX/10.8A</text>
<text x="43.2" y="141.6">R167</text>
<text x="48.1" y="141.6">100</text>
<text x="68.1" y="142" transform="rotate(-90 68.1 142)">R10</text>
<text x="71.6" y="142" transform="rotate(-90 71.6 142)">5k1</text>
<text x="124.8" y="140.8">C58</text>
<text x="130.4" y="140.8">C59</text>
<text x="136.1" y="140.8">C60</text>
<text x="141.7" y="140.8">C63</text>
<text x="152.8" y="139.7">82</text>
<text x="156.6" y="139.9">R16</text>
<text x="194.1" y="141.8">R20</text>
<text x="216.9" y="143.6">FILT_IN_C2/10.8A</text>
<text x="217.3" y="139.2">GND</text>
<text x="67.3" y="148.6">GND</text>
<text x="81.8" y="149.1" transform="rotate(-90 81.8 149.1)">MAX2871</text>
<text x="124.8" y="144.5">1u</text>
<text x="130.4" y="144.5">1u</text>
<text x="136.1" y="144.5">1u</text>
<text x="141.7" y="144.5">180p</text>
<text x="151.9" y="146.7">Approx. 450kHz loop bandwidth</text>
<text x="194.1" y="145.4">10k</text>
<text x="194.1" y="147.4">R21</text>
<text x="216.9" y="149.2">FILT_IN_C1/10.8A</text>
<text x="121.8" y="150.4">GND</text>
<text x="127.4" y="150.4">GND</text>
<text x="133.1" y="150.4">GND</text>
<text x="138.7" y="150.4">GND</text>
<text x="182.7" y="154.3" transform="rotate(-90 182.7 154.3)">10k</text>
<text x="186.2" y="154.7" transform="rotate(-90 186.2 154.7)">R18</text>
<text x="188.3" y="154.3" transform="rotate(-90 188.3 154.3)">10k</text>
<text x="191.9" y="154.7" transform="rotate(-90 191.9 154.7)">R19</text>
<text x="194.1" y="151">10k</text>
<text x="198.1" y="155.8">C263</text>
<text x="203.7" y="155.8">100p</text>
<text x="209.4" y="155.8">C264</text>
<text x="215" y="155.8">100p</text>
<text x="112.4" y="157.9">GND</text>
<text x="181.9" y="161.7">GND</text>
<text x="187.6" y="161.7">GND</text>
<text x="200.7" y="161.7">GND</text>
<text x="212" y="161.7">GND</text>
</g>
<g font-size="1.6" fill="#808080">
<text x="56.7" y="44.9">3</text>
<text x="59.6" y="45.8">VIN VOUT</text>
<text x="69.4" y="44.9">2*2</text>
<text x="61.8" y="48.2">GND</text>
<text x="63.3" y="50.1" transform="rotate(-90 63.3 50.1)">1</text>
<text x="56.7" y="63.7">3</text>
<text x="56.7" y="61.8">1</text>
<text x="59.6" y="64.6">EN</text>
<text x="59.6" y="62.7">VIN VOUT</text>
<text x="61.8" y="65.1">GND</text>
<text x="69.4" y="61.8">5</text>
<text x="63.3" y="67" transform="rotate(-90 63.3 67)">2</text>
<text x="211.3" y="84.4">4</text>
<text x="226.9" y="84.4">1</text>
<text x="83.9" y="94.2" transform="rotate(-90 83.9 94.2)">28</text>
<text x="87.7" y="94.2" transform="rotate(-90 87.7 94.2)">32</text>
<text x="95.2" y="94.2" transform="rotate(-90 95.2 94.2)">10</text>
<text x="99" y="94.2" transform="rotate(-90 99 94.2)">6</text>
<text x="106.5" y="94.2" transform="rotate(-90 106.5 94.2)">16</text>
<text x="110.2" y="94.2" transform="rotate(-90 110.2 94.2)">17</text>
<text x="219.2" y="92.5" transform="rotate(-90 219.2 92.5)">2*2</text>
<text x="177.9" y="98" transform="rotate(-90 177.9 98)">3</text>
<text x="196.8" y="101.3">9</text>
<text x="243.2" y="101.3">4</text>
<text x="255" y="98" transform="rotate(-90 255 98)">1</text>
<text x="256.8" y="98" transform="rotate(-90 256.8 98)">2</text>
<text x="262.5" y="98" transform="rotate(-90 262.5 98)">5*5</text>
<text x="79.7" y="106.9">4</text>
<text x="84.1" y="107.8">CE</text>
<text x="84.8" y="104.7" transform="rotate(-90 84.8 104.7)">VCC_DIG</text>
<text x="88.5" y="104.1" transform="rotate(-90 88.5 104.1)">VDD_SD</text>
<text x="96" y="104.7" transform="rotate(-90 96 104.7)">VCC_PLL</text>
<text x="99.8" y="104.1" transform="rotate(-90 99.8 104.1)">VCC_CP</text>
<text x="107.3" y="104" transform="rotate(-90 107.3 104)">VCC_RF</text>
<text x="108" y="107.8">RFOUTA_P</text>
<text x="111.1" y="105.3" transform="rotate(-90 111.1 105.3)">VCC_VCO</text>
<text x="119.8" y="106.9">12</text>
<text x="171.8" y="106.9">7</text>
<text x="176.1" y="107.8">ANT</text>
<text x="178.7" y="104.8" transform="rotate(-90 178.7 104.8)">VDD</text>
<text x="190.3" y="102.1">RF1</text>
<text x="190.3" y="105.9">RF2</text>
<text x="196.8" y="105.1">11</text>
<text x="243.2" y="105.1">6</text>
<text x="247.5" y="105.9">RF3</text>
<text x="247.5" y="102.1">RF4</text>
<text x="255.8" y="103.5" transform="rotate(-90 255.8 103.5)">C2</text>
<text x="257.7" y="103.5" transform="rotate(-90 257.7 103.5)">C1</text>
<text x="261.6" y="107.8">ANT</text>
<text x="263.3" y="104.9" transform="rotate(-90 263.3 104.9)">GND</text>
<text x="268.2" y="106.9">7</text>
<text x="79.7" y="108.8">1</text>
<text x="79.7" y="110.7">2</text>
<text x="79.7" y="112.6">3</text>
<text x="84.1" y="109.7">CLK</text>
<text x="84.1" y="111.5">DATA</text>
<text x="84.1" y="113.4">LE</text>
<text x="107.9" y="111.5">RFOUTA_N</text>
<text x="119.8" y="110.7">13</text>
<text x="178.7" y="113" transform="rotate(-90 178.7 113)">GND</text>
<text x="184.4" y="113" transform="rotate(-90 184.4 113)">C1</text>
<text x="186.2" y="113" transform="rotate(-90 186.2 113)">C2</text>
<text x="190.3" y="109.6">RF3</text>
<text x="190.3" y="113.4">RF4</text>
<text x="196.8" y="108.8">6</text>
<text x="196.8" y="112.6">4</text>
<text x="211.3" y="110.7">4</text>
<text x="226.9" y="110.7">1</text>
<text x="242.4" y="108.8">11</text>
<text x="243.2" y="112.6">9</text>
<text x="247.5" y="113.4">RF1</text>
<text x="247.5" y="109.7">RF2</text>
<text x="263.3" y="113" transform="rotate(-90 263.3 113)">VDD</text>
<text x="78.8" y="118.2">26</text>
<text x="84.1" y="119">RFOUT_EN</text>
<text x="107.9" y="117.2">RFOUTB_P</text>
<text x="119.8" y="116.3">14</text>
<text x="177.9" y="118.8" transform="rotate(-90 177.9 118.8)">5*5</text>
<text x="183.5" y="117.3" transform="rotate(-90 183.5 117.3)">2</text>
<text x="185.4" y="117.3" transform="rotate(-90 185.4 117.3)">1</text>
<text x="219.2" y="118.8" transform="rotate(-90 219.2 118.8)">2*2</text>
<text x="262.5" y="117.3" transform="rotate(-90 262.5 117.3)">3</text>
<text x="78.8" y="120.1">25</text>
<text x="78.8" y="122">30</text>
<text x="84.1" y="120.9">LD</text>
<text x="84.1" y="122.8">MUX</text>
<text x="107.8" y="120.9">RFOUTB_N</text>
<text x="119.8" y="120.1">15</text>
<text x="119.8" y="125.7">20</text>
<text x="78.8" y="127.6">29</text>
<text x="84.1" y="128.4">REF_IN</text>
<text x="109.9" y="130.3">CP_OUT</text>
<text x="112" y="126.6">TUNE</text>
<text x="113.7" y="128.4">SW</text>
<text x="119.8" y="129.5">7</text>
<text x="119.8" y="131.4">21</text>
<text x="119.8" y="127.6">5</text>
<text x="211.3" y="127.6">4</text>
<text x="226.9" y="127.6">1</text>
<text x="78.8" y="133.3">22</text>
<text x="84.1" y="134.1">RSET</text>
<text x="107.3" y="136">NOISE_FILT</text>
<text x="107.6" y="132.2">GND_TUNE</text>
<text x="108.7" y="134.1">BIAS_FILT</text>
<text x="112.9" y="137.8">REG</text>
<text x="119.8" y="133.3">23</text>
<text x="119.8" y="135.1">19</text>
<text x="119.8" y="137">24</text>
<text x="219.2" y="135.8" transform="rotate(-90 219.2 135.8)">2*2</text>
<text x="84.8" y="144.9" transform="rotate(-90 84.8 144.9)">GND_DIG</text>
<text x="88.5" y="144.9" transform="rotate(-90 88.5 144.9)">GND_SD</text>
<text x="95.2" y="149.3" transform="rotate(-90 95.2 149.3)">9</text>
<text x="96" y="144.9" transform="rotate(-90 96 144.9)">GND_PLL</text>
<text x="99" y="149.3" transform="rotate(-90 99 149.3)">8</text>
<text x="99.8" y="144.9" transform="rotate(-90 99.8 144.9)">GND_CP</text>
<text x="107.3" y="144.9" transform="rotate(-90 107.3 144.9)">GND_RF</text>
<text x="111.1" y="144.9" transform="rotate(-90 111.1 144.9)">GND_VCO</text>
<text x="114.8" y="144.9" transform="rotate(-90 114.8 144.9)">EP</text>
<text x="83.9" y="150.2" transform="rotate(-90 83.9 150.2)">27</text>
<text x="87.7" y="150.2" transform="rotate(-90 87.7 150.2)">31</text>
<text x="106.5" y="150.1" transform="rotate(-90 106.5 150.1)">11</text>
<text x="110.2" y="150.2" transform="rotate(-90 110.2 150.2)">18</text>
<text x="114" y="150.2" transform="rotate(-90 114 150.2)">33</text>
</g>
<g font-size="1.3" fill="#808080">
<text x="213.9" y="90.3">LP1</text>
<text x="221.4" y="90.3">LP0603A0947ANTR</text>
<text x="213.9" y="116.6">LP2</text>
<text x="221.4" y="116.6">LP0603N3500ANTR</text>
<text x="213.9" y="133.5">LP3</text>
<text x="221.4" y="133.5">LP0603A1880ANTR</text>
</g>
</svg>
